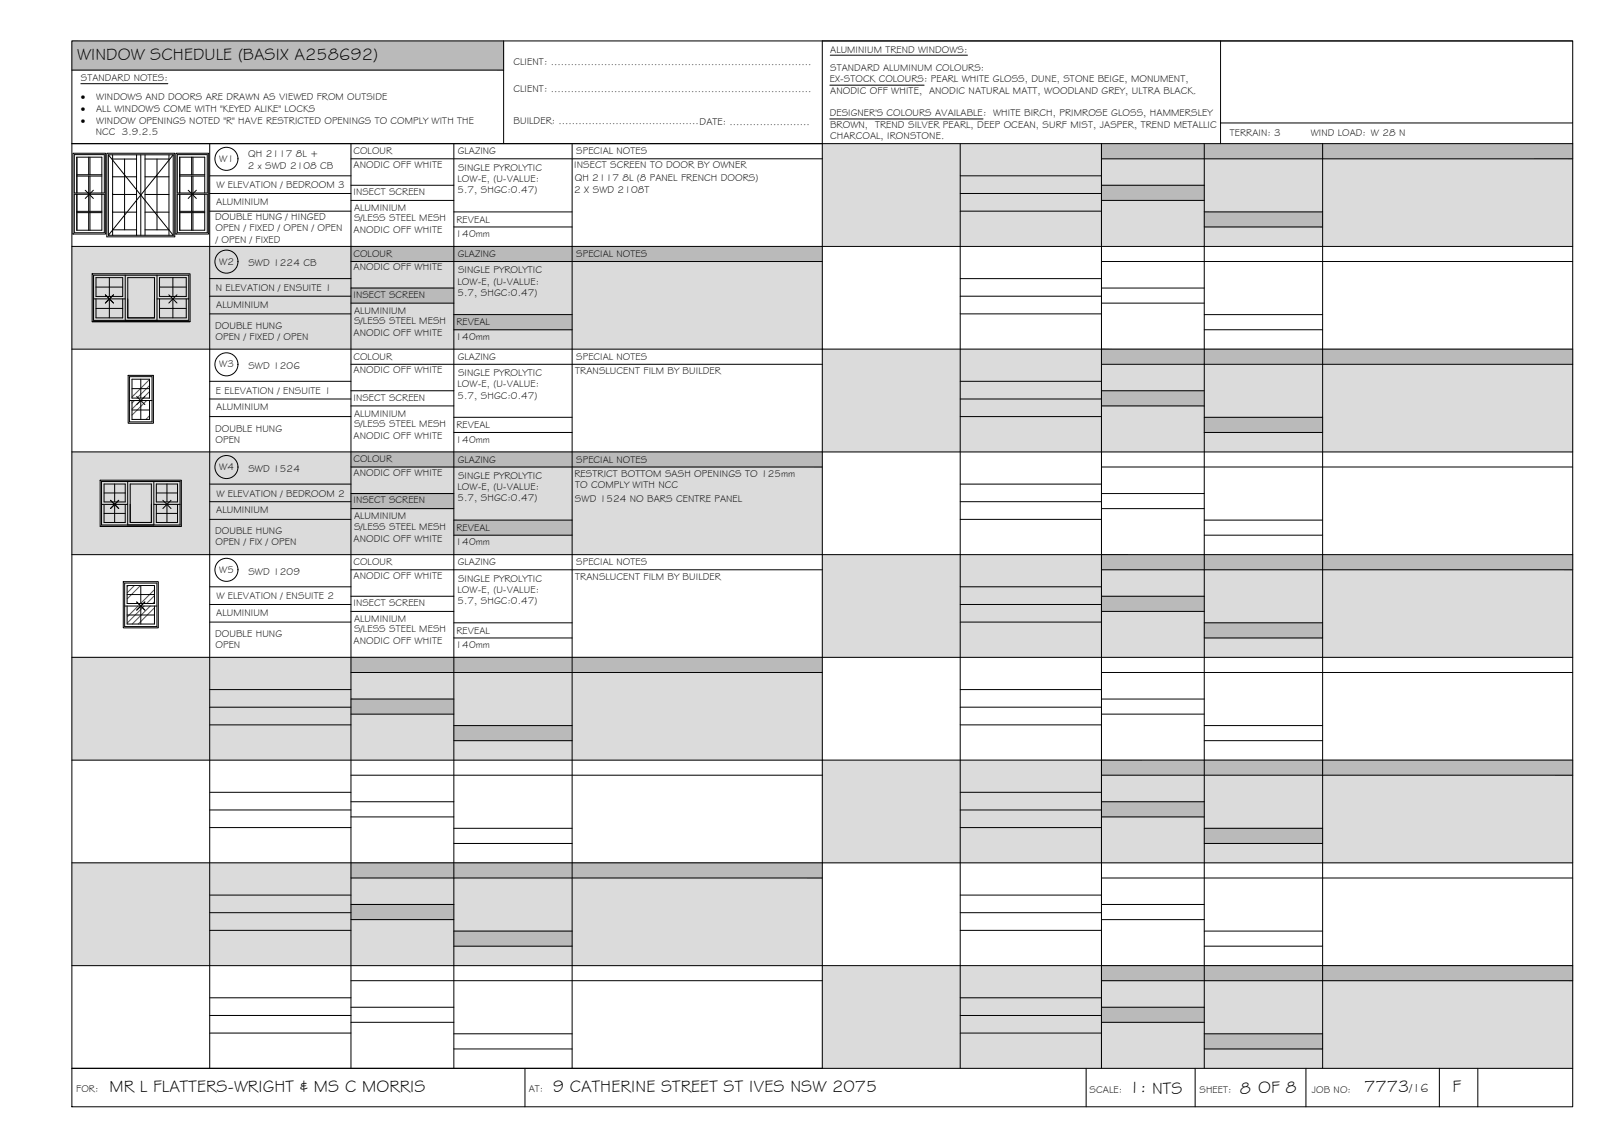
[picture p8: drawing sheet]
<svg xmlns="http://www.w3.org/2000/svg" width="420mm" height="297mm" viewBox="0 0 420 297" stroke-linecap="round" stroke-linejoin="round" font-family="sans-serif">
<!-- layer: WINDOW SCHEDULE HATCH -->
<g fill="#dbdbdb" stroke="#dbdbdb" stroke-width=".26">
<path d="M213.7 37.3l195 26.7v-26.7zM213.7 37.3l195 26.7h-195z"/>
<path d="M18.7 64l195 26.7v-26.7zM18.7 64l195 26.7h-195z"/>
<path d="M213.7 90.7l195 26.7v-26.7zM213.7 90.7l195 26.7h-195z"/>
<path d="M18.7 117.4l195 26.7v-26.7zM18.7 117.4l195 26.7h-195z"/>
<path d="M213.7 144.1l195 26.7v-26.7zM213.7 144.1l195 26.7h-195z"/>
<path d="M18.7 170.8l195 26.7v-26.7zM18.7 170.8l195 26.7h-195z"/>
<path d="M213.7 197.5l195 26.7v-26.7zM213.7 197.5l195 26.7h-195z"/>
<path d="M18.7 224.2l195 26.7v-26.7zM18.7 224.2l195 26.7h-195z"/>
<path d="M213.7 250.9l195 26.7v-26.7zM213.7 250.9l195 26.7h-195z"/>
</g>
<g fill="#bababa" stroke="#bababa" stroke-width=".26">
<path d="M18.7 10.6l112.2 7.6v-7.6zM18.7 10.6l112.2 7.6h-112.2z"/>
<path d="M286.2 37.3l122.5 4v-4zM286.2 37.3l122.5 4h-122.5z"/>
<path d="M286.2 48.1l26.7 4v-4zM286.2 48.1l26.7 4h-26.7z"/>
<path d="M312.9 55.1l30.8 3.9v-3.9zM312.9 55.1l30.8 3.9h-30.8z"/>
<path d="M91.2 64l122.5 4v-4zM91.2 64l122.5 4h-122.5z"/>
<path d="M91.2 74.9l26.7 3.9v-3.9zM91.2 74.9l26.7 3.9h-26.7z"/>
<path d="M117.9 81.8l30.8 3.9v-3.9zM117.9 81.8l30.8 3.9h-30.8z"/>
<path d="M286.2 90.7l122.5 4v-4zM286.2 90.7l122.5 4h-122.5z"/>
<path d="M286.2 101.6l26.7 3.9v-3.9zM286.2 101.6l26.7 3.9h-26.7z"/>
<path d="M312.9 108.5l30.8 3.9v-3.9zM312.9 108.5l30.8 3.9h-30.8z"/>
<path d="M91.2 117.4l122.5 4v-4zM91.2 117.4l122.5 4h-122.5z"/>
<path d="M91.2 128.3l26.7 3.9v-3.9zM91.2 128.3l26.7 3.9h-26.7z"/>
<path d="M117.9 135.2l30.8 3.9v-3.9zM117.9 135.2l30.8 3.9h-30.8z"/>
<path d="M286.2 144.1l122.5 4v-4zM286.2 144.1l122.5 4h-122.5z"/>
<path d="M286.2 155l26.7 3.9v-3.9zM286.2 155l26.7 3.9h-26.7z"/>
<path d="M312.9 161.9l30.8 3.9v-3.9zM312.9 161.9l30.8 3.9h-30.8z"/>
<path d="M91.2 170.8l122.5 4v-4zM91.2 170.8l122.5 4h-122.5z"/>
<path d="M91.2 181.6l26.7 4v-4zM91.2 181.6l26.7 4h-26.7z"/>
<path d="M117.9 188.6l30.8 3.9v-3.9zM117.9 188.6l30.8 3.9h-30.8z"/>
<path d="M286.2 197.5l122.5 4v-4zM286.2 197.5l122.5 4h-122.5z"/>
<path d="M286.2 208.4l26.7 3.9v-3.9zM286.2 208.4l26.7 3.9h-26.7z"/>
<path d="M312.9 215.3l30.8 3.9v-3.9zM312.9 215.3l30.8 3.9h-30.8z"/>
<path d="M91.2 224.2l122.5 4v-4zM91.2 224.2l122.5 4h-122.5z"/>
<path d="M91.2 235l26.7 4v-4zM91.2 235l26.7 4h-26.7z"/>
<path d="M117.9 242l30.8 3.9v-3.9zM117.9 242l30.8 3.9h-30.8z"/>
<path d="M286.2 250.9l122.5 4v-4zM286.2 250.9l122.5 4h-122.5z"/>
<path d="M286.2 261.8l26.7 3.9v-3.9zM286.2 261.8l26.7 3.9h-26.7z"/>
<path d="M312.9 268.7l30.8 3.9v-3.9zM312.9 268.7l30.8 3.9h-30.8z"/>
</g>
<!-- layer: BORDER -->
<g fill="none" stroke="#000" stroke-width=".26">
<path d="M18.7 10.6h390v277h-390zM18.7 18.2h112.2M130.9 10.6v26.7M317.1 10.6v26.7M408.7 10.6h-195v267M18.7 37.3h390M54.5 37.3v240.3M91.2 37.3v240.3M117.9 37.3v240.3M148.7 37.3v240.3M249.5 37.3v240.3M286.2 37.3v240.3"/>
<path d="M312.9 37.3v240.3M317.1 32h91.6M343.7 37.3v240.3M54.5 45.7h36.7M54.5 50.3h36.7M54.5 54.9h36.7M91.2 41.3h122.5M91.2 48.1h26.7M91.2 52.1h26.7M117.9 55.1h30.8M117.9 59h30.8M249.5 45.7h36.7"/>
<path d="M249.5 50.3h36.7M249.5 54.9h36.7M286.2 41.3h122.5M286.2 48.1h26.7M286.2 52.1h26.7M312.9 55.1h30.8M312.9 59h30.8M18.7 64h390M54.5 72.4h36.7M54.5 77h36.7M91.2 68h122.5M91.2 74.9h26.7"/>
<path d="M91.2 78.8h26.7M249.5 72.4h36.7M249.5 77h36.7M286.2 68h122.5M286.2 74.9h26.7M286.2 78.8h26.7M18.7 90.7h390M54.5 81.6h36.7M54.5 99.1h36.7M91.2 94.7h122.5M117.9 81.8h30.8M117.9 85.7h30.8"/>
<path d="M249.5 81.6h36.7M249.5 99.1h36.7M286.2 94.7h122.5M312.9 81.8h30.8M312.9 85.7h30.8M18.7 117.4h390M54.5 103.7h36.7M54.5 108.3h36.7M91.2 101.6h26.7M91.2 105.5h26.7M117.9 108.5h30.8M117.9 112.4h30.8"/>
<path d="M249.5 103.7h36.7M249.5 108.3h36.7M286.2 101.6h26.7M286.2 105.5h26.7M312.9 108.5h30.8M312.9 112.4h30.8M54.5 125.8h36.7M54.5 130.4h36.7M54.5 135h36.7M91.2 121.4h122.5M91.2 128.3h26.7M91.2 132.2h26.7"/>
<path d="M117.9 135.2h30.8M117.9 139.1h30.8M249.5 125.8h36.7M249.5 130.4h36.7M249.5 135h36.7M286.2 121.4h122.5M286.2 128.3h26.7M286.2 132.2h26.7M312.9 135.2h30.8M312.9 139.1h30.8M18.7 144.1h390M54.5 152.5h36.7"/>
<path d="M54.5 157.1h36.7M91.2 148.1h122.5M91.2 155h26.7M91.2 158.9h26.7M249.5 152.5h36.7M249.5 157.1h36.7M286.2 148.1h122.5M286.2 155h26.7M286.2 158.9h26.7M18.7 170.8h390M54.5 161.7h36.7M54.5 179.2h36.7"/>
<path d="M91.2 174.8h122.5M117.9 161.9h30.8M117.9 165.8h30.8M249.5 161.7h36.7M249.5 179.2h36.7M286.2 174.8h122.5M312.9 161.9h30.8M312.9 165.8h30.8M18.7 197.5h390M54.5 183.8h36.7M54.5 188.4h36.7M91.2 181.7h26.7"/>
<path d="M91.2 185.6h26.7M117.9 188.6h30.8M117.9 192.5h30.8M249.5 183.8h36.7M249.5 188.4h36.7M286.2 181.7h26.7M286.2 185.6h26.7M312.9 188.6h30.8M312.9 192.5h30.8M54.5 205.9h36.7M54.5 210.5h36.7M54.5 215.1h36.7"/>
<path d="M91.2 201.5h122.5M91.2 208.4h26.7M91.2 212.3h26.7M117.9 215.3h30.8M117.9 219.2h30.8M249.5 205.9h36.7M249.5 210.5h36.7M249.5 215.1h36.7M286.2 201.5h122.5M286.2 208.4h26.7M286.2 212.3h26.7M312.9 215.3h30.8"/>
<path d="M312.9 219.2h30.8M18.7 224.2h390M54.5 232.6h36.7M54.5 237.2h36.7M91.2 228.2h122.5M91.2 235h26.7M91.2 239h26.7M249.5 232.6h36.7M249.5 237.2h36.7M286.2 228.2h122.5M286.2 235h26.7M286.2 239h26.7"/>
<path d="M18.7 250.9h390M54.5 241.8h36.7M54.5 259.3h36.7M91.2 254.9h122.5M117.9 242h30.8M117.9 245.9h30.8M249.5 241.8h36.7M249.5 259.3h36.7M286.2 254.9h122.5M312.9 242h30.8M312.9 245.9h30.8M18.7 277.6h390"/>
<path d="M54.5 263.9h36.7M54.5 268.5h36.7M91.2 261.8h26.7M91.2 265.7h26.7M117.9 268.7h30.8M117.9 272.6h30.8M136.4 277.6v10M249.5 263.9h36.7M249.5 268.5h36.7M282.2 277.6v10M286.2 261.8h26.7M286.2 265.7h26.7"/>
<path d="M310.5 277.6v10M312.9 268.7h30.8M312.9 272.6h30.8M339.3 277.6v10M374 277.6v10M384 277.6v10"/>
</g>
<!-- layer: TEXT -->
<path d="M215.7 14.3h35.7M21 21.8h22.6M215.6 30.9h39.8M215.6 22.1h24.5" fill="none" stroke="#000" stroke-width=".26"/>
<!-- layer: WINDOWS -->
<g fill="none" stroke="#000" stroke-width=".26">
<path d="M19.3 40.2h7.8v10h-7.8zM19.3 50.5h7.8v10h-7.8zM20 50.2v-9.4h6.5v9.4M20 50.5v9.3h6.5v-9.3M20 54.9h6.5M20 55.3h6.5M20 45.8h6.5M20 45.4h6.5M22.1 49.4l1.1 1.1 1.1-1.1M22.1 51.6l1.1-1.1 1.1 1.1M23 40.8v4.6M23 45.8v4.4"/>
<path d="M23 50.5v4.4M23 55.3v4.5M23.4 40.8v4.6M23.4 45.8v4.4M23.4 50.5v4.4M23.4 55.3v4.5M46.1 40.2h7.8v10h-7.8zM46.1 50.5h7.8v10h-7.8zM46.7 50.2v-9.4h6.5v9.4M46.7 50.5v9.3h6.5v-9.3M46.7 54.9h6.5M46.7 55.3h6.5"/>
<path d="M46.7 45.8h6.5M46.7 45.4h6.5M48.9 49.4l1.1 1.1 1-1.1M48.9 51.6l1.1-1.1 1 1.1M49.8 40.8v4.6M49.8 45.8v4.4M49.8 50.5v4.4M49.8 55.3v4.5M50.1 40.8v4.6M50.1 45.8v4.4M50.1 50.5v4.4M50.1 55.3v4.5"/>
<path d="M24.3 71.5h24.8v11.8h-24.8zM24.3 77.7h8.2M24.9 72.2h7v4.8h-7zM24.9 77.7v4.9h7v-4.9M24.9 74.6h7M27.4 78.8l1-1.1 1.1 1.1M27.4 76.6l1 1.1 1.1-1.1-1.1 1.1zM28.4 72.2v4.8M28.4 77.7v4.9M32.5 71.5v11.8M33.2 77.7v4.9h6.9v-4.9M33.2 72.2h6.9v10.4h-6.9z"/>
<path d="M40.8 71.5v11.8M40.8 77.7h8.3M41.5 72.2h6.9v4.8h-6.9zM41.5 77.7v4.9h6.9v-4.9M41.5 74.6h6.9M43.9 76.6l1 1.1 1.1-1.1M43.9 78.8l1-1.1 1.1 1.1M44.9 72.2v4.8M44.9 77.7v4.9M24.9 80.2h7M33.7 97.9h5.8v11.7h-5.8zM34.3 98.5h4.5v5h-4.5z"/>
<path d="M36.6 98.5v5M41.5 80.2h6.9M33.7 104.1h5.8M34.3 104.1v4.9h4.5v-4.9M34.3 101h4.5M34.3 106.5h4.5M35.5 103l1.1 1.1 1-1.1M35.5 105.1l1.1-1 1 1M36.6 104.1v4.9M26.4 125.1h20.4v11.3h-20.4zM26.4 131.1h6.8M27 125.8h5.5v4.6h-5.5z"/>
<path d="M27 131.1v4.7h5.5v-4.7M27 128.1h5.5M27 133.4h5.5M28.7 132.2l1.1-1.1 1 1.1M28.7 130l1.1 1.1 1-1.1-1 1.1zM29.8 125.8v4.6M29.8 131.1v4.7M33.2 125.1v11.3M33.8 131.1v4.7h5.5v-4.7M33.8 125.8h5.5v10h-5.5zM40 125.1v11.3M40 131.1h6.8"/>
<path d="M40.6 125.8h5.5v4.6h-5.5zM40.6 131.1v4.7h5.5v-4.7M40.6 128.1h5.5M40.6 133.4h5.5M42.3 130l1.1 1.1 1-1.1M42.3 132.2l1.1-1.1 1 1.1M43.4 125.8v4.6M43.4 131.1v4.7M32.4 151.5h8.4v11.3h-8.4zM32.4 157.5h8.4M33 152.2h7.1v4.6h-7.1zM33 157.5v4.7h7.1v-4.7"/>
<path d="M33 154.5h7.1M33 159.8h7.1M35.5 156.4l2.1 2.2M36.6 152.2v4.6M36.6 157.5v4.7M37.6 156.4l-2.1 2.2"/>
<circle cx="58.8" cy="41.3" r="3"/>
<circle cx="58.8" cy="68" r="3"/>
<circle cx="58.8" cy="94.7" r="3"/>
<circle cx="58.8" cy="121.4" r="3"/>
<circle cx="58.8" cy="148.1" r="3"/>
</g>
<!-- layer: NEWWORK -->
<path d="M19 39.8h8.5v21h-8.5zM27.8 39.8h17.6v21.7h-17.6zM45.7 39.8h8.5v21h-8.5zM23.9 71.2h25.5v12.4h-25.5zM23.9 83.6h25.5M33.3 97.6h6.6v12.4h-6.6zM26 124.8h21.1v12h-21.1zM26 136.8h21.1M32 151.2h9.1v12h-9.1z" fill="none" stroke="#000" stroke-width=".26"/>
<!-- layer: HATCH -->
<g fill="none" stroke="#545454" stroke-width=".26">
<path d="M38.8 98.6l-4.5 4.6M35 104.1l-.7 .6M36.5 104.1l-2.2 2.2M38.1 104.1l-3.8 3.8M38.8 100.2l-3.2 3.3M38.8 108l-.9 1M38.8 101.8l-1.6 1.7M38.8 103.3l-.1 .2M33.3 152.2l-.2 .3M34.9 152.2l-1.8 1.8M35.9 157.5l-2.8 2.8M36.5 152.2l-3.4 3.4"/>
<path d="M37.5 157.5l-4.4 4.4M39 157.5l-4.6 4.7M40.1 153.3l-3.6 3.5M40.1 158l-4.2 4.2M40.1 154.9l-2 1.9M40.1 156.5l-.4 .3"/>
</g>
<!-- layer: DOORS -->
<g fill="none" stroke="#000" stroke-width=".26">
<path d="M28.2 40.2l8.4 10.5-8.4 10.4M29.3 40.2v20.9M29.3 41.3h6.2M29.3 59.7h6.2M29.3 55.1h6.2M29.3 50.5h6.2M29.3 45.9h6.2M32.4 41.3v18.4M35.5 40.2v20.9M37.7 40.2v20.9M37.7 41.3h6.2M37.7 59.7h6.2"/>
<path d="M37.7 55.1h6.2M37.7 50.5h6.2M37.7 45.9h6.2M40.8 41.3v18.4M43.9 40.2v20.9M45 40.2h-16.8v20.9h16.8M45 40.2l-8.4 10.5 8.4 10.4M45 40.2v20.9"/>
</g>
<!-- layer: 0 -->
<path d="M36.6 40.2v20.9" fill="none" stroke="#000" stroke-width=".26"/>
<!-- layer: SERVICES -->
<path d="M29.3 45.9h.1M29.3 50.5h.1M29.3 55.1h.1" fill="none" stroke="#000" stroke-width=".26"/>
<g font-size="4.5">
<text x="20" y="15.6">WINDOW SCHEDULE (BASIX A258692)</text>
<text x="28.5" y="283.7">MR L FLATTERS-WRIGHT &amp; MS C MORRIS</text>
<text x="143.7" y="283.7">9 CATHERINE STREET ST IVES NSW 2075</text>
<text x="293.4" y="284">1: NTS</text>
<text x="322.2" y="284.2">8 OF 8</text>
<text x="354.5" y="283.8">7773</text>
<text x="377.5" y="283.8">F</text>
</g>
<text font-size="3.2" x="366.3" y="283.8">/16</text>
<g font-size="2.6">
<text x="133.4" y="16.9">CLIENT: ..............................................................................</text>
<text x="215.7" y="13.6">ALUMINIUM TREND WINDOWS:</text>
<text x="21" y="21.1">STANDARD NOTES:</text>
<text x="215.6" y="21.4">EX-STOCK COLOURS: PEARL WHITE GLOSS, DUNE, STONE BEIGE, MONUMENT,</text>
<text x="215.7" y="18.5">STANDARD ALUMINUM COLOURS:</text>
<text x="21" y="26.1">·</text>
<text x="21" y="29.1">·</text>
<text x="25" y="29.1">ALL WINDOWS COME WITH &quot;KEYED ALIKE&quot; LOCKS</text>
<text x="25" y="26.1">WINDOWS AND DOORS ARE DRAWN AS VIEWED FROM OUTSIDE</text>
<text x="133.4" y="24">CLIENT: ..............................................................................</text>
<text x="215.7" y="24.4">ANODIC OFF WHITE, ANODIC NATURAL MATT, WOODLAND GREY, ULTRA BLACK.</text>
<text x="21" y="32.1">·</text>
<text x="24.9" y="35.1">NCC 3.9.2.5</text>
<text x="25" y="32.1">WINDOW OPENINGS NOTED &quot;R&quot; HAVE RESTRICTED OPENINGS TO COMPLY WITH THE</text>
<text x="133.4" y="32.3">BUILDER: ..........................................DATE: ........................</text>
<text x="215.6" y="30.2">DESIGNER'S COLOURS AVAILABLE: WHITE BIRCH, PRIMROSE GLOSS, HAMMERSLEY</text>
<text x="215.7" y="33.2">BROWN, TREND SILVER PEARL, DEEP OCEAN, SURF MIST, JASPER, TREND METALLIC</text>
<text x="319.6" y="35.4">TERRAIN: 3</text>
<text x="340.6" y="35.4">WIND LOAD: W 28 N</text>
<text x="64.5" y="40.9">QH 2117 8L +</text>
<text x="91.8" y="40.1">COLOUR</text>
<text x="119" y="40.1">GLAZING</text>
<text x="149.7" y="40.1">SPECIAL NOTES</text>
<text x="215.7" y="36.1">CHARCOAL, IRONSTONE.</text>
<text x="57" y="42.1">W1</text>
<text x="64.4" y="43.9">2 x SWD 2108 CB</text>
<text x="91.9" y="43.5">ANODIC OFF WHITE</text>
<text x="118.9" y="47.2">LOW-E, (U-VALUE:</text>
<text x="119" y="44.3">SINGLE PYROLYTIC</text>
<text x="149.2" y="43.8">INSECT SCREEN TO DOOR BY OWNER</text>
<text x="149.3" y="47">QH 2117 8L (8 PANEL FRENCH DOORS)</text>
<text x="56.2" y="53.2">ALUMINIUM</text>
<text x="56.2" y="49">W ELEVATION / BEDROOM 3</text>
<text x="91.8" y="50.7">INSECT SCREEN</text>
<text x="118.9" y="50.2">5.7, SHGC:0.47)</text>
<text x="149.2" y="50.3">2 X SWD 2108T</text>
<text x="55.9" y="57.2">DOUBLE HUNG / HINGED</text>
<text x="92" y="54.9">ALUMINIUM</text>
<text x="92" y="57.5">S/LESS STEEL MESH</text>
<text x="118.6" y="57.9">REVEAL</text>
<text x="56" y="60.1">OPEN / FIXED / OPEN / OPEN</text>
<text x="56.1" y="63.1">/ OPEN / FIXED</text>
<text x="91.9" y="60.7">ANODIC OFF WHITE</text>
<text x="118.4" y="61.7">140mm</text>
<text x="57" y="68.8">W2</text>
<text x="64.5" y="69.3">SWD 1224 CB</text>
<text x="91.8" y="66.8">COLOUR</text>
<text x="91.9" y="70.2">ANODIC OFF WHITE</text>
<text x="119" y="66.9">GLAZING</text>
<text x="119" y="71">SINGLE PYROLYTIC</text>
<text x="149.7" y="66.9">SPECIAL NOTES</text>
<text x="56.1" y="75.7">N ELEVATION / ENSUITE 1</text>
<text x="91.8" y="77.4">INSECT SCREEN</text>
<text x="118.9" y="73.9">LOW-E, (U-VALUE:</text>
<text x="118.9" y="76.9">5.7, SHGC:0.47)</text>
<text x="56.2" y="79.9">ALUMINIUM</text>
<text x="92" y="81.6">ALUMINIUM</text>
<text x="55.9" y="85.4">DOUBLE HUNG</text>
<text x="56" y="88.3">OPEN / FIXED / OPEN</text>
<text x="91.9" y="87.4">ANODIC OFF WHITE</text>
<text x="92" y="84.2">S/LESS STEEL MESH</text>
<text x="118.4" y="88.3">140mm</text>
<text x="118.6" y="84.6">REVEAL</text>
<text x="57" y="95.5">W3</text>
<text x="64.5" y="96">SWD 1206</text>
<text x="91.8" y="93.5">COLOUR</text>
<text x="119" y="93.5">GLAZING</text>
<text x="149.7" y="93.5">SPECIAL NOTES</text>
<text x="91.9" y="96.9">ANODIC OFF WHITE</text>
<text x="118.9" y="100.6">LOW-E, (U-VALUE:</text>
<text x="119" y="97.7">SINGLE PYROLYTIC</text>
<text x="149.5" y="97.2">TRANSLUCENT FILM BY BUILDER</text>
<text x="56.1" y="102.4">E ELEVATION / ENSUITE 1</text>
<text x="56.2" y="106.7">ALUMINIUM</text>
<text x="91.8" y="104.1">INSECT SCREEN</text>
<text x="118.9" y="103.6">5.7, SHGC:0.47)</text>
<text x="55.9" y="112.2">DOUBLE HUNG</text>
<text x="92" y="108.3">ALUMINIUM</text>
<text x="92" y="110.9">S/LESS STEEL MESH</text>
<text x="118.6" y="111.3">REVEAL</text>
<text x="56" y="115.1">OPEN</text>
<text x="91.9" y="114.1">ANODIC OFF WHITE</text>
<text x="118.4" y="115">140mm</text>
<text x="57" y="122.2">W4</text>
<text x="64.5" y="122.7">SWD 1524</text>
<text x="91.8" y="120.2">COLOUR</text>
<text x="91.9" y="123.6">ANODIC OFF WHITE</text>
<text x="119" y="120.3">GLAZING</text>
<text x="119" y="124.4">SINGLE PYROLYTIC</text>
<text x="149.3" y="123.9">RESTRICT BOTTOM SASH OPENINGS TO 125mm</text>
<text x="149.7" y="120.3">SPECIAL NOTES</text>
<text x="56.2" y="129.1">W ELEVATION / BEDROOM 2</text>
<text x="91.8" y="130.8">INSECT SCREEN</text>
<text x="118.9" y="127.4">LOW-E, (U-VALUE:</text>
<text x="118.9" y="130.3">5.7, SHGC:0.47)</text>
<text x="149.4" y="130.4">SWD 1524 NO BARS CENTRE PANEL</text>
<text x="149.5" y="126.9">TO COMPLY WITH NCC</text>
<text x="56.2" y="133.3">ALUMINIUM</text>
<text x="92" y="135">ALUMINIUM</text>
<text x="92" y="137.6">S/LESS STEEL MESH</text>
<text x="118.6" y="138">REVEAL</text>
<text x="55.9" y="138.8">DOUBLE HUNG</text>
<text x="56" y="141.7">OPEN / FIX / OPEN</text>
<text x="91.9" y="140.8">ANODIC OFF WHITE</text>
<text x="118.4" y="141.7">140mm</text>
<text x="57" y="148.9">W5</text>
<text x="64.5" y="149.4">SWD 1209</text>
<text x="91.8" y="146.9">COLOUR</text>
<text x="119" y="147">GLAZING</text>
<text x="149.7" y="147">SPECIAL NOTES</text>
<text x="56.2" y="155.8">W ELEVATION / ENSUITE 2</text>
<text x="91.9" y="150.3">ANODIC OFF WHITE</text>
<text x="118.9" y="154">LOW-E, (U-VALUE:</text>
<text x="119" y="151.1">SINGLE PYROLYTIC</text>
<text x="149.5" y="150.6">TRANSLUCENT FILM BY BUILDER</text>
<text x="56.2" y="160">ALUMINIUM</text>
<text x="91.8" y="157.5">INSECT SCREEN</text>
<text x="92" y="161.7">ALUMINIUM</text>
<text x="118.9" y="157">5.7, SHGC:0.47)</text>
<text x="55.9" y="165.6">DOUBLE HUNG</text>
<text x="91.9" y="167.5">ANODIC OFF WHITE</text>
<text x="92" y="164.4">S/LESS STEEL MESH</text>
<text x="118.6" y="164.7">REVEAL</text>
<text x="56" y="168.5">OPEN</text>
<text x="118.4" y="168.4">140mm</text>
<text x="19.8" y="283.8">FOR:</text>
<text x="137.4" y="283.7">AT:</text>
<text x="283.1" y="284">SCALE:</text>
<text x="311.7" y="284">SHEET:</text>
<text x="340.9" y="284">JOB NO:</text>
</g>
</svg>
